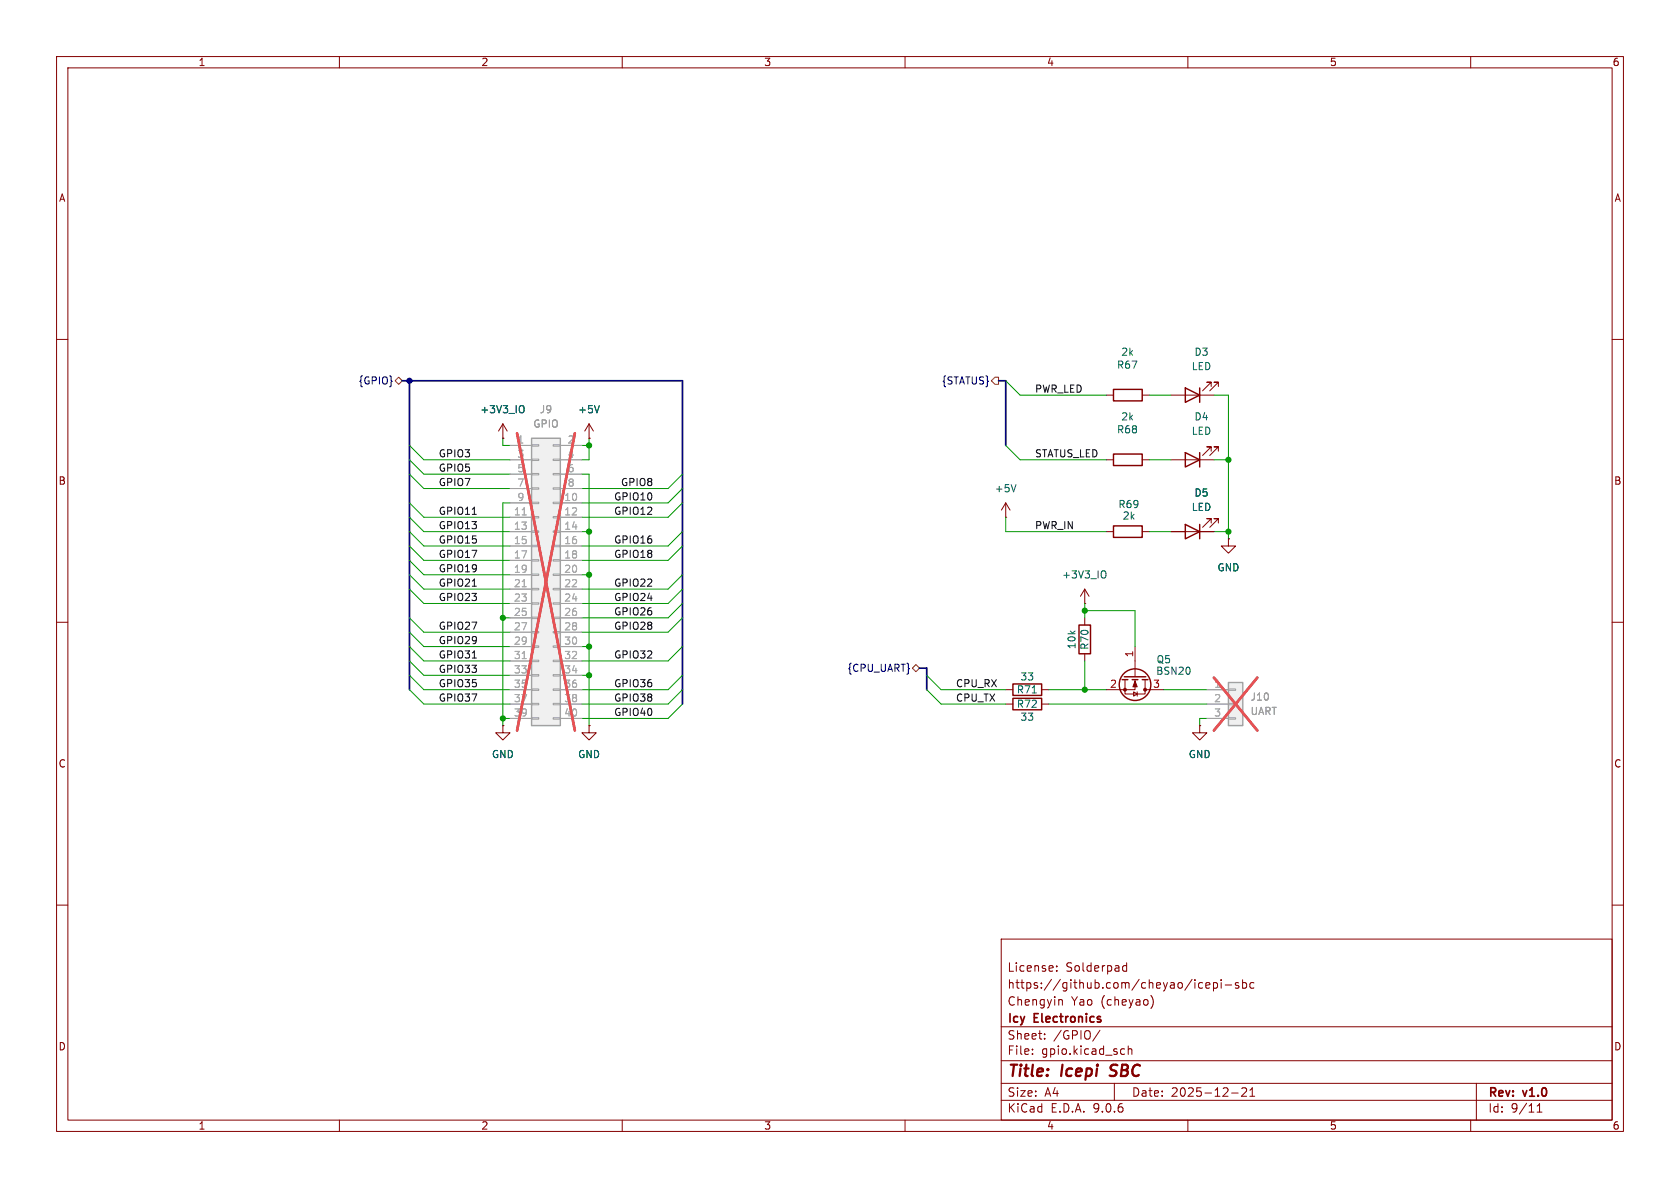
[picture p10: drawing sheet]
<svg xmlns="http://www.w3.org/2000/svg" width="297mm" height="210mm" viewBox="0 0 297 210" stroke-linecap="round" stroke-linejoin="round" font-family="sans-serif">
<g fill="none" stroke="#840000" stroke-width=".18">
<path d="M10 10h277v190h-277zM12 12h273v186h-273zM60 10v2M110 10v2M160 10v2M210 10v2M260 10v2M10 60h2M88.9 77.5h.1M88.9 74.9l-.8 1.3M88.9 74.9l.8 1.3M88.9 74.9v2.6"/>
<path d="M285 60h2M217.2 95.3v1.2h1.2l-1.2 1.3-1.3-1.3h1.3M217.2 95.3h.1M10 110h2M285 110h2M10 160h2M177 166h108v32h-108zM186.8 171.6v.1M186.8 170.8v.1M187.4 176.7h.2l.2 .2v.8M198.5 171.4l.2 .3 .5-.1M199.2 170.2v1.5"/>
<path d="M199.2 170.8l-.5-.1-.2 .3M203.5 176.1a1.74 1.74 0 0 1 0 2.2M212.6 173.8l-.4-.1-.3 .3v.4l.1 .2h.6M213.2 174.2l.7-.1-.1-.3-.4-.1-.2 .2v.7h.6M214.5 173.8l.5-.1 .2 .3v.4l-.1 .2h-.6M214.5 173.7v1.5M215.9 173.2v.1M215.9 173.7v1M216.6 174.1h1.1M219 173.8l-.4-.1-.2 .2 .1 .2 .5 .2v.3h-.6M219.7 173.8l.4-.1 .3 .3v.4l-.2 .2h-.5M219.7 173.2v1.5"/>
<path d="M221.7 173.8l-.5-.1-.2 .3v.4l.1 .2h.6M285 160h2M60 198v2M110 198v2M160 198v2M177 194.5h108M177 191.5h108M177 187.5h108M177 181.5h108M182.5 186.3v.1M182.5 185.5v.1M184.7 183.6v.1"/>
<path d="M184.7 182.8v.1M194.5 182.1l-1.3 2M197 191.5v3M198.4 185.4l.4 .1M198.8 186.3l-.4 .1M199.5 185.5l.2-.1 .3 .1 .1 .9M199.5 184.9v1.5M210 198v2M217.7 193.2h1.2M219.5 192.4l.6-.1 .2 .1 .1 .3-.9 1.1h.9M221 193.8h.8M221 192.7l.4-.4v1.5"/>
<path d="M260 198v2M261 191.5v6.5M271.7 196.6h.9M271.7 195.5l.5-.4v1.5"/>
</g>
<path d="M196.2 190.1l.2 .1M196.5 188.4l-.1 .2v.4" fill="none" stroke="#840000" stroke-width=".4"/>
<path d="M92.3 71.7l.2 .1a.81 .81 0 0 1-.2 1.2" fill="none" stroke="#006464" stroke-width=".18"/>
<path d="M94 77.5h5.1v50.8h-5.1z" fill="#f0f0f0"/>
<path d="M94 77.5h5.1v50.8h-5.1z" fill="none" stroke="#a1a1a1" stroke-width=".25"/>
<g fill="none" stroke="#a1a1a1" stroke-width=".18">
<path d="M90.2 78.7h3.8M94 78.6h1.2v.3h-1.2zM97.8 78.6h1.3v.3h-1.3zM99.1 78.7h3.8M90.2 81.3h3.8M90.2 83.8h3.8M90.2 86.4h3.8M90.2 88.9h3.8M90.2 91.4h3.8M90.2 94h3.8M90.2 96.5h3.8M90.2 99.1h3.8"/>
<path d="M94 81.2h1.2v.2h-1.2zM94 83.7h1.2v.2h-1.2zM94 86.2h1.2v.3h-1.2zM94 88.8h1.2v.2h-1.2zM94 91.3h1.2v.3h-1.2zM94 93.9h1.2v.2h-1.2zM94 96.4h1.2v.2h-1.2zM94 98.9h1.2v.3h-1.2zM97.8 81.2h1.3v.2h-1.3zM97.8 83.7h1.3v.2h-1.3zM97.8 86.2h1.3v.3h-1.3zM97.8 88.8h1.3v.2h-1.3z"/>
<path d="M97.8 91.3h1.3v.3h-1.3zM97.8 93.9h1.3v.2h-1.3zM97.8 96.4h1.3v.2h-1.3zM97.8 98.9h1.3v.3h-1.3zM99.1 81.3h3.8M99.1 83.8h3.8M99.1 86.4h3.8M99.1 88.9h3.8M99.1 91.4h3.8M99.1 94h3.8M99.1 96.5h3.8M99.1 99.1h3.8"/>
<path d="M90.2 101.6h3.8M90.2 104.1h3.8M90.2 106.7h3.8M90.2 109.2h3.8M90.2 111.8h3.8M90.2 114.3h3.8M90.2 116.8h3.8M90.2 119.4h3.8M94 101.5h1.2v.2h-1.2zM94 104h1.2v.3h-1.2zM94 106.6h1.2v.2h-1.2zM94 109.1h1.2v.2h-1.2z"/>
<path d="M94 111.6h1.2v.3h-1.2zM94 114.2h1.2v.2h-1.2zM94 116.7h1.2v.3h-1.2zM94 119.3h1.2v.2h-1.2zM97.8 101.5h1.3v.2h-1.3zM97.8 104h1.3v.3h-1.3zM97.8 106.6h1.3v.2h-1.3zM97.8 109.1h1.3v.2h-1.3zM97.8 111.6h1.3v.3h-1.3zM97.8 114.2h1.3v.2h-1.3zM97.8 116.7h1.3v.3h-1.3zM97.8 119.3h1.3v.2h-1.3z"/>
<path d="M99.1 101.6h3.8M99.1 104.1h3.8M99.1 106.7h3.8M99.1 109.2h3.8M99.1 111.8h3.8M99.1 114.3h3.8M99.1 116.8h3.8M99.1 119.4h3.8M90.2 121.9h3.8M90.2 124.5h3.8M90.2 127h3.8M94 121.8h1.2v.2h-1.2z"/>
<path d="M94 124.3h1.2v.3h-1.2zM94 126.9h1.2v.2h-1.2zM97.8 121.8h1.3v.2h-1.3zM97.8 124.3h1.3v.3h-1.3zM97.8 126.9h1.3v.2h-1.3zM99.1 121.9h3.8M99.1 124.5h3.8M99.1 127h3.8"/>
</g>
<path d="M92.3 91h.7M92.3 103.7h.7M92.3 116.4h.7" fill="none" stroke="#aaa" stroke-width=".18"/>
<path d="M91.4 76.6l10.2 52.5M101.6 76.6l-10.2 52.5" fill="none" stroke="#e65255" stroke-width=".46"/>
<g fill="none" stroke="#840000" stroke-width=".18">
<path d="M104.1 77.5h.1M104.1 74.9l-.7 1.3M104.1 74.9l.8 1.3M104.1 74.9v2.6M195.6 69.9h1.2M201.9 69.9h1.3M207 69.9h7.6M214.1 68.3v-.7h-.7h.7l-1.5 1.5M215.4 68.3v-.7h-.8h.8l-1.5 1.5M177.8 91.4h.1M177.8 88.9l-.8 1.3M177.8 88.9l.8 1.3"/>
<path d="M177.8 88.9v2.5M195.6 94h1.2M195.6 81.3h1.2M201.9 94h1.3M201.9 81.3h1.3M207 94h7.6M214.1 92.5v-.8h-.7h.7l-1.5 1.5M215.4 92.5v-.8h-.8h.8l-1.5 1.5M191.8 106.7h.1M191.8 104.1l-.8 1.3M191.8 104.1l.7 1.3M191.8 104.1v2.6"/>
<path d="M191.8 109.2v1.3M191.8 115.6v1.2M200.7 114.3v5.3M88.9 128.3v1.2h1.3l-1.3 1.3-1.3-1.3h1.3M88.9 128.3h.1M104.1 128.3v1.2h1.3l-1.3 1.3-1.2-1.3h1.2M104.1 128.3h.1M177.8 121.9h1.3M177.8 124.5h1.3M184.1 121.9h1.3M184.1 124.5h1.3M198.9 120.1v2.6h3.5v-2.6"/>
<path d="M200.4 122.3l.6 .4-.6 .4zM200.7 120.1v1.8h-5.1M201 122.3v.8M202.4 121.9h3.3M212.1 128.3v1.2h1.3l-1.3 1.3-1.3-1.3h1.3M212.1 128.3h.1"/>
</g>
<path d="M106 71.7l-.5 1.3M179.6 85.7l-.4 1.2M195.2 100.9l.1 .1a.81 .81 0 0 1-.1 1.2M182.5 122.5h.7" fill="none" stroke="#006464" stroke-width=".18"/>
<g fill="none" stroke="#840000" stroke-width=".25">
<path d="M196.8 68.8h5.1v2.1h-5.1zM209.5 68.6l2.6 1.3-2.6 1.2zM212.1 68.6v2.5M196.8 93h5.1v2h-5.1zM196.8 80.3h5.1v2h-5.1zM209.5 92.7l2.6 1.3-2.6 1.3zM212.1 92.7v2.6M190.8 110.5h2v5.1h-2zM198.8 119.6h3.8M179.1 120.9h5v2h-5zM179.1 123.4h5v2.1h-5zM198.4 120.1h1"/>
<path d="M200.2 120.1h1M201.9 120.1h1"/>
<circle cx="200.7" cy="121" r="2.79"/>
</g>
<g fill="#840000" stroke="#840000" stroke-width=".18">
<path d="M200.7 120.4l.3 1h-.7z"/>
<circle cx="202.4" cy="121.9" r=".25"/>
<circle cx="198.9" cy="121.9" r=".25"/>
</g>
<path d="M217.2 120.7h2.5v7.6h-2.5z" fill="#f0f0f0"/>
<path d="M217.2 120.7h2.5v7.6h-2.5z" fill="none" stroke="#a1a1a1" stroke-width=".25"/>
<g fill="none" stroke="#a1a1a1" stroke-width=".18">
<path d="M90.2 78.7h3.8M99.1 78.7h3.8M90.2 81.3h3.8M90.2 83.8h3.8M90.2 86.4h3.8M90.2 88.9h3.8M90.2 91.4h3.8M90.2 94h3.8M90.2 96.5h3.8M90.2 99.1h3.8M99.1 81.3h3.8M99.1 83.8h3.8"/>
<path d="M99.1 86.4h3.8M99.1 88.9h3.8M99.1 91.4h3.8M99.1 94h3.8M99.1 96.5h3.8M99.1 99.1h3.8M90.2 101.6h3.8M90.2 104.1h3.8M90.2 106.7h3.8M90.2 109.2h3.8M90.2 111.8h3.8M90.2 114.3h3.8"/>
<path d="M90.2 116.8h3.8M90.2 119.4h3.8M99.1 101.6h3.8M99.1 104.1h3.8M99.1 106.7h3.8M99.1 109.2h3.8M99.1 111.8h3.8M99.1 114.3h3.8M99.1 116.8h3.8M99.1 119.4h3.8M90.2 121.9h3.8M90.2 124.5h3.8"/>
<path d="M90.2 127h3.8M99.1 121.9h3.8M99.1 124.5h3.8M99.1 127h3.8M213.4 121.9h3.8M213.4 124.5h3.8M213.4 127h3.8M217.2 121.8h1.2v.2h-1.2zM217.2 124.3h1.2v.3h-1.2zM217.2 126.9h1.2v.2h-1.2z"/>
</g>
<path d="M91.4 76.6l10.2 52.5M101.6 76.6l-10.2 52.5M214.6 119.8l7.7 9.3M222.3 119.8l-7.7 9.3" fill="none" stroke="#e65255" stroke-width=".46"/>
<path d="M88.9 77.5h.1M104.1 77.5h.1M214.1 79.8v-.8h-.7h.7l-1.5 1.5M215.4 79.8v-.8h-.8h.8l-1.5 1.5M207 81.3h7.6M207 94h2.5M212.1 94h2.5M217.2 95.3h.1M88.9 128.3h.1M104.1 128.3h.1M212.1 128.3h.1" fill="none" stroke="#840000" stroke-width=".18"/>
<path d="M209.5 80l2.6 1.3-2.6 1.3zM212.1 80v2.6" fill="none" stroke="#840000" stroke-width=".25"/>
<path d="M69.8 67.3l.7-.6 .6 .6-.6 .6zM175.3 67.3l.6-.6h.6v1.2h-.6zM161.3 118.1l.6-.6 .7 .6-.7 .6z" fill="none" stroke="#725600" stroke-width=".18"/>
<path d="M83.5 90.9h.7M83.5 103.6h.7M83.5 116.3h.7" fill="none" stroke="#0f0f0f" stroke-width=".18"/>
<path d="M71.1 67.3h49.5v57.2M72.4 67.3v54.6M176.5 67.3h1.3v11.4M162.6 118.1h1.2v3.8" fill="none" stroke="#000084" stroke-width=".3"/>
<g fill="none" stroke="#009600" stroke-width=".18">
<path d="M72.4 78.7l2.5 2.6h15.3M88.9 77.5v1.2h1.3M102.9 78.7h1.2M104.1 77.5v3.8h-1.2M177.8 67.3l2.5 2.6h15.3M177.8 78.7l2.5 2.6h15.3M203.2 69.9h3.8M214.6 69.9h2.6v25.4M72.4 91.4l2.5 2.6h15.3M72.4 94l2.5 2.5h15.3M72.4 96.5l2.5 2.6h15.3M72.4 88.9l2.5 2.5h15.3"/>
<path d="M72.4 81.3l2.5 2.5h15.3M72.4 83.8l2.5 2.6h15.3M72.4 99.1l2.5 2.5h15.3M90.2 88.9h-1.3v39.4M102.9 83.8h1.2v44.5M102.9 94h1.2M120.6 94l-2.5 2.5h-15.2M120.6 96.5l-2.5 2.6h-15.2M120.6 86.4l-2.5 2.5h-15.2M120.6 88.9l-2.5 2.5h-15.2M120.6 83.8l-2.5 2.6h-15.2M177.8 91.4v2.6h17.8"/>
<path d="M203.2 94h3.8M203.2 81.3h3.8M214.6 94h2.6M214.6 81.3h2.6M72.4 119.4l2.5 2.5h15.3M72.4 109.2l2.5 2.6h15.3M72.4 104.1l2.5 2.6h15.3M72.4 101.6l2.5 2.5h15.3M72.4 111.8l2.5 2.5h15.3M72.4 116.8l2.5 2.6h15.3M72.4 114.3l2.5 2.5h15.3M88.9 109.2h1.3"/>
<path d="M102.9 114.3h1.2M102.9 119.4h1.2M102.9 101.6h1.2M120.6 119.4l-2.5 2.5h-15.2M120.6 109.2l-2.5 2.6h-15.2M120.6 106.7l-2.5 2.5h-15.2M120.6 104.1l-2.5 2.6h-15.2M120.6 101.6l-2.5 2.5h-15.2M120.6 114.3l-2.5 2.5h-15.2M163.8 119.4l2.6 2.5h11.4M191.8 108h8.9v6.3M191.8 106.7v2.5"/>
<path d="M191.8 116.8v5.1M72.4 121.9l2.5 2.6h15.3M88.9 127h1.3M120.6 124.5l-2.5 2.5h-15.2M120.6 121.9l-2.5 2.6h-15.2M163.8 121.9l2.6 2.6h11.4M185.4 121.9h10.2M185.4 124.5h28M205.7 121.9h7.7M213.4 127h-1.3v1.3"/>
</g>
<path d="M92.3 71.7l.2 .1a.81 .81 0 0 1-.2 1.2M106 71.7l-.5 1.3" fill="none" stroke="#006464" stroke-width=".18"/>
<path d="M92.3 91h.7M92.3 103.7h.7M92.3 116.4h.7" fill="none" stroke="#aaa" stroke-width=".18"/>
<g fill="#009600" stroke="#009600" stroke-width=".18">
<circle cx="104.1" cy="101.6" r=".46"/>
<circle cx="104.1" cy="94" r=".46"/>
<circle cx="104.1" cy="78.7" r=".46"/>
<circle cx="88.9" cy="127" r=".46"/>
<circle cx="88.9" cy="109.2" r=".46"/>
<circle cx="217.2" cy="81.3" r=".46"/>
<circle cx="217.2" cy="94" r=".46"/>
<circle cx="191.8" cy="108" r=".46"/>
<circle cx="191.8" cy="121.9" r=".46"/>
<circle cx="104.1" cy="114.3" r=".46"/>
<circle cx="104.1" cy="119.4" r=".46"/>
</g>
<circle cx="72.4" cy="67.3" r=".46" fill="#000084" stroke="#000084" stroke-width=".18"/>
<g font-size="2.8" fill="#840000">
<text x="178" y="190.9">Title:</text>
<text x="187.7" y="190.9">Icepi</text>
<text x="197.1" y="190.9">SBC</text>
</g>
<g font-size="2.1" fill="#840000">
<text x="178" y="172">License:</text>
<text x="188.4" y="172">Solderpad</text>
<text x="178" y="178">Chengyin</text>
<text x="178" y="175">https://github.com/cheyao/icepi-sbc</text>
<text x="189.4" y="178">Yao</text>
<text x="194.7" y="178">(cheyao)</text>
<text x="178" y="184">Sheet:</text>
<text x="178" y="181.2">Icy</text>
<text x="182.9" y="181.2">Electronics</text>
<text x="186.2" y="184">/GPIO/</text>
<text x="178" y="186.7">File:</text>
<text x="184.1" y="186.7">gpio.kicad_sch</text>
<text x="178" y="196.9">KiCad</text>
<text x="178" y="194.1">Size:</text>
<text x="184.7" y="194.1">A4</text>
<text x="185.7" y="196.9">E.D.A.</text>
<text x="193.3" y="196.9">9.0.6</text>
<text x="200" y="194.1">Date:</text>
<text x="207" y="194.1">2025-12-21</text>
<text x="263" y="194.3">Rev:</text>
<text x="263" y="196.9">Id:</text>
<text x="267.1" y="196.9">9/11</text>
<text x="269.4" y="194.3">v1.0</text>
</g>
<g font-size="1.8" fill="#840000">
<text x="35" y="11.9">1</text>
<text x="85" y="11.9">2</text>
<text x="135" y="11.9">3</text>
<text x="185" y="11.9">4</text>
<text x="235" y="11.9">5</text>
<text x="285" y="11.9">6</text>
<text x="10.3" y="35.9">A</text>
<text x="285.3" y="35.9">A</text>
<text x="10.3" y="85.9">B</text>
<text x="285.3" y="85.9">B</text>
<text x="10.3" y="135.9">C</text>
<text x="285.3" y="135.9">C</text>
<text x="10.3" y="185.9">D</text>
<text x="285.3" y="185.9">D</text>
<text x="35" y="199.9">1</text>
<text x="85" y="199.9">2</text>
<text x="135" y="199.9">3</text>
<text x="185" y="199.9">4</text>
<text x="235" y="199.9">5</text>
<text x="285" y="199.9">6</text>
</g>
<g font-size="1.8" fill="#006464">
<text x="197.4" y="65.4">R67</text>
<text x="198.1" y="63.1">2k</text>
<text x="210.6" y="65.6">LED</text>
<text x="211.1" y="63.1">D3</text>
<text x="84.8" y="73.3">+3V3_IO</text>
<text x="102.1" y="73.3">+5V</text>
<text x="197.4" y="76.8">R68</text>
<text x="198.1" y="74.5">2k</text>
<text x="210.6" y="77.1">LED</text>
<text x="211.1" y="74.5">D4</text>
<text x="175.8" y="87.2">+5V</text>
<text x="211.1" y="88">D5</text>
<text x="197.6" y="90">R69</text>
<text x="198.4" y="92">2k</text>
<text x="210.6" y="90.5">LED</text>
<text x="215.1" y="101.2">GND</text>
<text x="187.7" y="102.5">+3V3_IO</text>
<text x="190.3" y="114.9" transform="rotate(-90 190.3 114.9)">10k</text>
<text x="192.6" y="115" transform="rotate(-90 192.6 115)">R70</text>
<text x="204.3" y="119.5">BSN20</text>
<text x="204.4" y="117.4">Q5</text>
<text x="179.7" y="122.8">R71</text>
<text x="179.7" y="125.3">R72</text>
<text x="180.3" y="120.5">33</text>
<text x="180.3" y="127.6">33</text>
<text x="86.9" y="134.2">GND</text>
<text x="102.1" y="134.2">GND</text>
<text x="210.1" y="134.2">GND</text>
</g>
<g font-size="1.8" fill="#000084">
<text x="63.3" y="68.2">{GPIO}</text>
<text x="166.4" y="68.2">{STATUS}</text>
<text x="149.7" y="119">{CPU_UART}</text>
</g>
<g font-size="1.8" fill="#0f0f0f">
<text x="182.9" y="69.5">PWR_LED</text>
<text x="77.5" y="80.9">GPIO3</text>
<text x="77.5" y="83.5">GPIO5</text>
<text x="182.9" y="80.9">STATUS_LED</text>
<text x="77.5" y="86">GPIO7</text>
<text x="108.5" y="88.6">GPIO10</text>
<text x="109.7" y="86">GPIO8</text>
<text x="77.5" y="91.1">GPIO11</text>
<text x="77.5" y="93.6">GPIO13</text>
<text x="108.5" y="91.1">GPIO12</text>
<text x="182.9" y="93.6">PWR_IN</text>
<text x="77.5" y="96.2">GPIO15</text>
<text x="77.5" y="101.3">GPIO19</text>
<text x="77.5" y="98.7">GPIO17</text>
<text x="108.5" y="98.7">GPIO18</text>
<text x="108.5" y="96.2">GPIO16</text>
<text x="77.5" y="103.8">GPIO21</text>
<text x="77.5" y="106.3">GPIO23</text>
<text x="108.5" y="106.3">GPIO24</text>
<text x="108.5" y="103.8">GPIO22</text>
<text x="77.5" y="111.4">GPIO27</text>
<text x="77.5" y="114">GPIO29</text>
<text x="108.5" y="108.9">GPIO26</text>
<text x="108.5" y="111.4">GPIO28</text>
<text x="77.5" y="119">GPIO33</text>
<text x="77.5" y="116.5">GPIO31</text>
<text x="108.5" y="116.5">GPIO32</text>
<text x="77.5" y="121.6">GPIO35</text>
<text x="77.5" y="124.1">GPIO37</text>
<text x="108.5" y="124.1">GPIO38</text>
<text x="108.5" y="121.6">GPIO36</text>
<text x="168.9" y="124.1">CPU_TX</text>
<text x="168.9" y="121.6">CPU_RX</text>
<text x="108.5" y="126.7">GPIO40</text>
</g>
<g font-size="1.8" fill="#989898">
<text x="94.2" y="75.8">GPIO</text>
<text x="95.3" y="73.3">J9</text>
<text x="221" y="124.1">J10</text>
<text x="221" y="126.6">UART</text>
</g>
<g font-size="1.8" fill="#aaa">
<text x="91.4" y="78.5">1</text>
<text x="91.4" y="81">3</text>
<text x="91.4" y="83.6">5</text>
<text x="100.3" y="78.5">2</text>
<text x="100.3" y="81">4</text>
<text x="100.3" y="83.6">6</text>
<text x="91.4" y="86.1">7</text>
<text x="91.4" y="88.6">9</text>
<text x="99.7" y="88.6">10</text>
<text x="100.3" y="86.1">8</text>
<text x="90.8" y="91.2">11</text>
<text x="90.8" y="93.7">13</text>
<text x="99.7" y="91.2">12</text>
<text x="99.7" y="93.7">14</text>
<text x="90.8" y="96.3">15</text>
<text x="90.8" y="98.8">17</text>
<text x="90.8" y="101.3">19</text>
<text x="99.7" y="96.3">16</text>
<text x="99.7" y="98.8">18</text>
<text x="99.7" y="101.3">20</text>
<text x="90.8" y="103.9">21</text>
<text x="90.8" y="106.4">23</text>
<text x="99.7" y="103.9">22</text>
<text x="99.7" y="106.4">24</text>
<text x="90.8" y="109">25</text>
<text x="90.8" y="111.5">27</text>
<text x="99.7" y="109">26</text>
<text x="99.7" y="111.5">28</text>
<text x="90.8" y="114">29</text>
<text x="90.8" y="116.6">31</text>
<text x="90.8" y="119.1">33</text>
<text x="99.7" y="114">30</text>
<text x="99.7" y="116.6">32</text>
<text x="99.7" y="119.1">34</text>
<text x="90.8" y="121.7">35</text>
<text x="90.8" y="124.2">37</text>
<text x="99.7" y="121.7">36</text>
<text x="99.7" y="124.2">38</text>
<text x="214.6" y="121.7">1</text>
<text x="214.6" y="124.2">2</text>
<text x="90.8" y="126.7">39</text>
<text x="99.7" y="126.7">40</text>
<text x="214.6" y="126.7">3</text>
</g>
<g font-size="1.8" fill="#a90000">
<text x="200.4" y="116.3" transform="rotate(-90 200.4 116.3)">1</text>
<text x="196.1" y="121.7">2</text>
<text x="203.8" y="121.7">3</text>
</g>
</svg>
